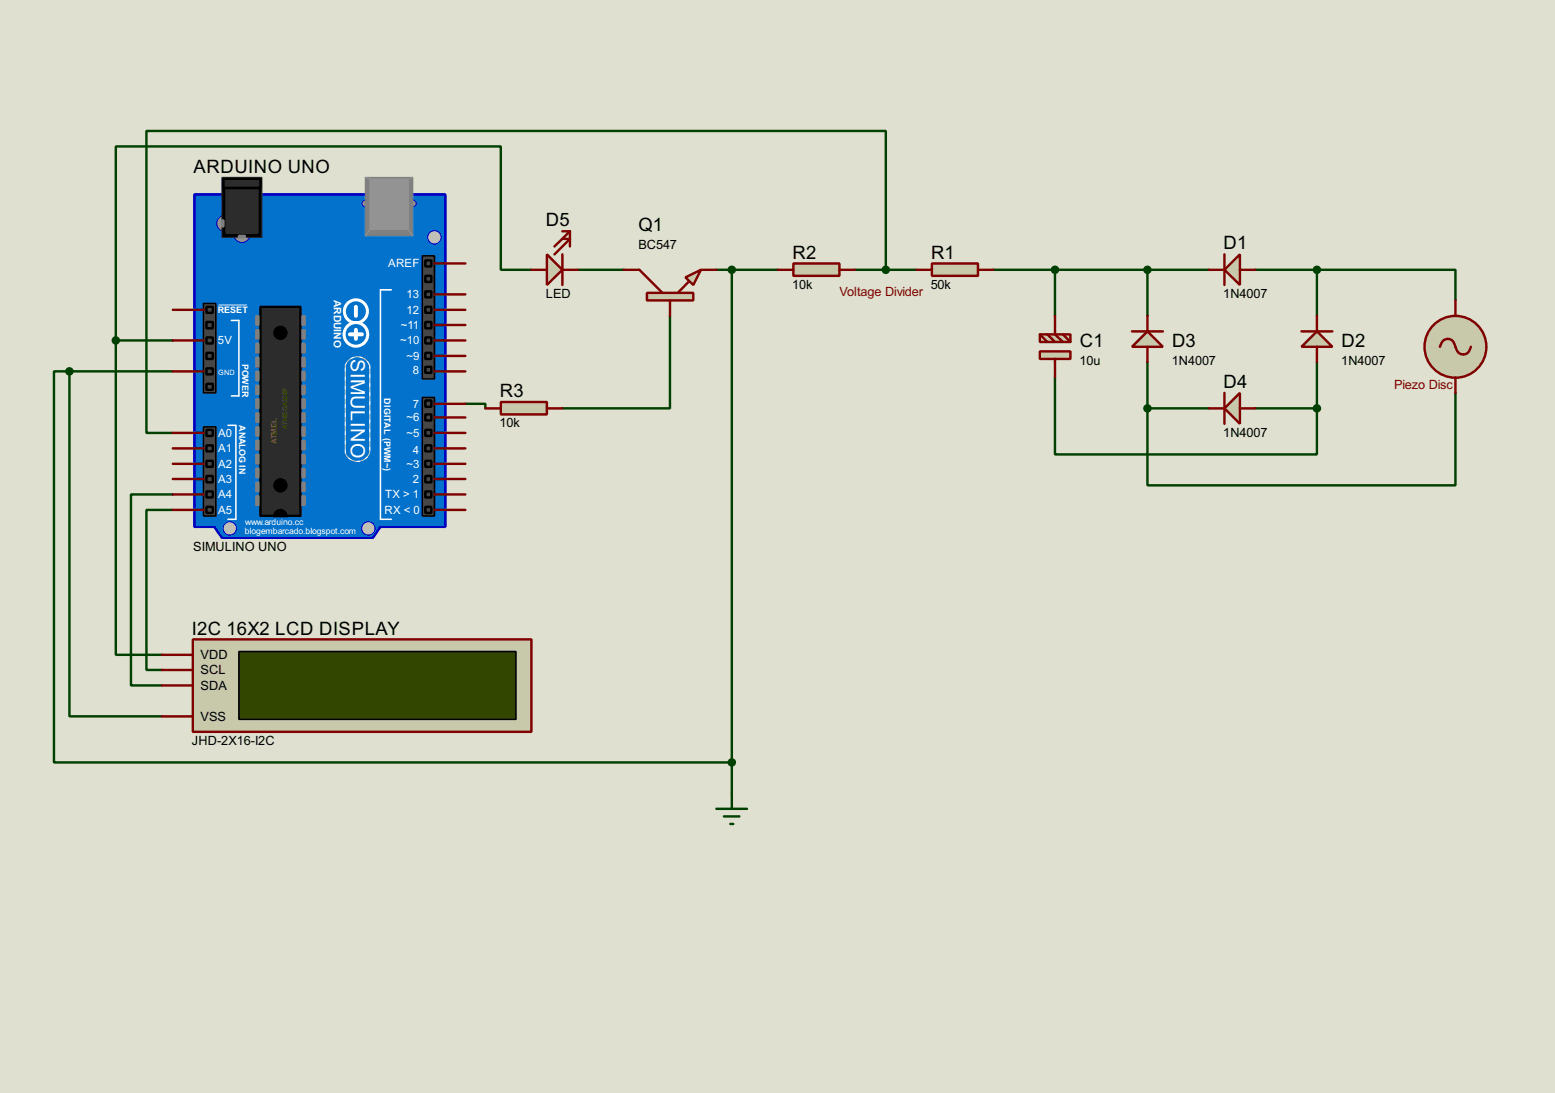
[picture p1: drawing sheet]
<svg xmlns="http://www.w3.org/2000/svg" width="256mm" height="180mm" viewBox="0 0 256 180" stroke-linecap="round" stroke-linejoin="round" font-family="sans-serif">
<path d="M0 0h256.5v180.3h-256.5z" fill="#e0e0d0"/>
<g fill="none" stroke="#004000" stroke-width=".4">
<path d="M19.1 56.2v51.8h7.6M19.1 56.2h9.4M87.7 44.5h-5.1v-20.3h-63.5v32M95.3 44.5h7.6M110.5 52.1v15.3h-17.7M118.2 44.5h10.1M120.7 44.5v86.4M141 44.5h10.2M146.1 44.5v-22.9h-121.9v49.8h4.3M163.9 44.5h35.5M174 44.5v7.6M189.3 44.5v7.6"/>
<path d="M189.3 59.7v7.7M207.1 44.5h10.1M217.2 44.5h22.9v5.1M217.2 44.5v7.6M217.2 59.7v7.7M11.5 61.3v56.9h15.2M11.5 61.3h-2.6v64.5h111.8M11.5 61.3h17M76.8 66.6h3.3v.8M174 62.3v12.7h43.2v-7.6M189.3 67.4h10.1M207.1 67.4h10.1"/>
<path d="M240.1 64.8v15.3h-50.8v-12.7M28.5 84.1h-4.3v26.4h2.5M28.5 81.6h-6.9v31.5h5.1"/>
</g>
<path d="M32.1 32.1h41.4v54.8h-10.7l-1.3 1.8h-24.9l-1.2-1.8h-3.3z" fill-rule="evenodd" fill="#0272cc" stroke="#0000c0" stroke-width=".4"/>
<path d="M39.4 52.9v12.4M64.6 47.8h-1.8v37.9h1.8M37.6 70.2h1.3v15.5" fill="none" stroke="#fff" stroke-width=".25"/>
<circle cx="58.9" cy="61" r="2.15" fill="#c8c8aa"/>
<circle cx="58.9" cy="61" r="2.15" fill="#0272cc"/>
<circle cx="58.9" cy="61" r="2.15" fill="none" stroke="#c8c8aa" stroke-width=".16"/>
<circle cx="58.9" cy="61" r="2.15" fill="none" stroke="#fff" stroke-width=".16" stroke-dasharray="2 1 .5 1 .5 1"/>
<circle cx="58.9" cy="74" r="2.15" fill="#c8c8aa"/>
<circle cx="58.9" cy="74" r="2.15" fill="#0272cc"/>
<circle cx="58.9" cy="74" r="2.15" fill="none" stroke="#c8c8aa" stroke-width=".16"/>
<g fill="none" stroke="#fff" stroke-width=".16" stroke-dasharray=".5 1">
<path d="M57 74.7v-14.4M61 60.3v14.4"/>
<circle cx="58.9" cy="74" r="2.15"/>
</g>
<path d="M56.7 60.5h4.6v14h-4.6z" fill="#0272cc" stroke="#0272cc" stroke-width=".4"/>
<path d="M57 60.3v14.4M61 60.3v14.4" fill="none" stroke="#e0e0d0" stroke-width=".16"/>
<path d="M57 59.5l-.6 1.3M61 59.5l.5 1.3M56.4 74l.8 2.5M61.5 74l-.5 1.7" fill="none" stroke="#0272cc" stroke-width=".4"/>
<g fill="#0272cc" stroke="#fff" stroke-width=".5">
<circle cx="58.7" cy="51.4" r="1.9"/>
<circle cx="58.7" cy="55.2" r="1.95"/>
</g>
<path d="M57.7 55.2h2M58.7 50.6v1.5M58.7 54.4v1.5" fill="none" stroke="#fff" stroke-width=".65"/>
<path d="M38.2 52.9h1.2M38.2 65.3h1.2M37.6 85.7h1.3" fill="none" stroke="#fff" stroke-width=".25"/>
<path d="M36.1 50.3h4.6" fill="none" stroke="#fff" stroke-width=".16"/>
<g fill="#c0c0c0" stroke="#0000c0" stroke-width=".16">
<circle cx="60.7" cy="87.2" r="1.1"/>
<circle cx="37.9" cy="87.2" r="1.1"/>
<circle cx="71.6" cy="39.2" r="1.1"/>
</g>
<g fill="#464646" stroke="#000" stroke-width=".25">
<path d="M33.6 50.1h2v14.7h-2z"/>
<path d="M33.6 70.4h2v14.7h-2z"/>
<path d="M69.7 42.2h2v20.3h-2z"/>
<path d="M69.7 65.6h2v19.5h-2z"/>
</g>
<g fill="#464646" stroke="#000" stroke-width=".4">
<path d="M34.1 50.6h1v1h-1z"/>
<path d="M34.1 53.1h1v1.1h-1z"/>
<path d="M34.1 55.7h1v1h-1z"/>
<path d="M34.1 58.2h1v1h-1z"/>
<path d="M34.1 60.8h1v1h-1z"/>
<path d="M34.1 63.3h1v1h-1z"/>
<path d="M34.1 70.9h1v1h-1z"/>
<path d="M34.1 73.5h1v1h-1z"/>
<path d="M34.1 76h1v1h-1z"/>
<path d="M34.1 78.5h1v1.1h-1z"/>
<path d="M34.1 81.1h1v1h-1z"/>
<path d="M34.1 83.6h1v1h-1z"/>
<path d="M70.2 43h1v1h-1z"/>
<path d="M70.2 48.1h1v1h-1z"/>
<path d="M70.2 50.6h1v1h-1z"/>
<path d="M70.2 53.1h1v1.1h-1z"/>
<path d="M70.2 55.7h1v1h-1z"/>
<path d="M70.2 58.2h1v1h-1z"/>
<path d="M70.2 60.5h1v1h-1z"/>
<path d="M70.2 45.5h1v1h-1z"/>
<path d="M70.2 66.1h1v1h-1z"/>
<path d="M70.2 68.4h1v1h-1z"/>
<path d="M70.2 70.9h1v1h-1z"/>
<path d="M70.2 73.5h1v1h-1z"/>
<path d="M70.2 76h1v1h-1z"/>
<path d="M70.2 78.5h1v1.1h-1z"/>
<path d="M70.2 81.1h1v1h-1z"/>
<path d="M70.2 83.6h1v1h-1z"/>
</g>
<path d="M43 50.6h6.6v34.5h-6.6z" fill="#2c2c2c" stroke="#000" stroke-width=".4"/>
<g fill="#000" stroke="#000" stroke-width=".16">
<circle cx="46.2" cy="54.9" r="1.1"/>
<circle cx="46.2" cy="85.1" r="1.1"/>
<circle cx="46.2" cy="80.1" r="1.1"/>
</g>
<path d="M42.7 85.9h7.1" fill="none" stroke="#0272cc" stroke-width="1.2"/>
<g fill="#939393" stroke="#0000c0" stroke-width=".16">
<circle cx="68.1" cy="33.6" r=".55"/>
<circle cx="60.2" cy="33.6" r=".55"/>
</g>
<path d="M60.3 29.3h7.8v9.6h-7.8z" fill="#808080" stroke="#808080" stroke-width=".16"/>
<path d="M61 29.5h6.4v8.4h-6.4z" fill="#939393" stroke="#939393" stroke-width=".16"/>
<path d="M60.3 29.3l.7 .2M61 37.9l-.7 1M67.4 37.9l.7 1M68.1 29.3l-.7 .2" fill="none" stroke="#939393" stroke-width=".16"/>
<g fill="#939393" stroke="#0000c0" stroke-width=".16">
<circle cx="39.9" cy="38.7" r="1.35"/>
<circle cx="37.1" cy="36.9" r="1.35"/>
</g>
<path d="M36.6 29.3h6.6v9.9h-6.6z" fill="#000" stroke="#2c2c2c" stroke-width=".16"/>
<g fill="#808080" stroke="#808080" stroke-width=".4">
<path d="M39.4 38.9h1v.3h-1z"/>
<path d="M36.6 36.4h.3v1h-.3z"/>
</g>
<path d="M37.4 30h5.1v8.4h-5.1z" fill="#2c2c2c" stroke="#2c2c2c" stroke-width=".4"/>
<path d="M36.9 29.5h6.1v1.5h-6.1z" fill="#2c2c2c" stroke="#000" stroke-width=".4"/>
<g fill="#808080" stroke="#808080" stroke-width=".25">
<path d="M49.8 52.1h.5v1.5h-.5z"/>
<path d="M49.8 54.4h.5v1.5h-.5z"/>
<path d="M49.8 56.7h.5v1.5h-.5z"/>
<path d="M49.8 59h.5v1.5h-.5z"/>
<path d="M49.8 61.3h.5v1.5h-.5z"/>
<path d="M49.8 63.6h.5v1.5h-.5z"/>
<path d="M49.8 65.8h.5v1.6h-.5z"/>
<path d="M49.8 68.1h.5v1.6h-.5z"/>
<path d="M49.8 70.4h.5v1.5h-.5z"/>
<path d="M49.8 72.7h.5v1.5h-.5z"/>
<path d="M49.8 75h.5v1.5h-.5z"/>
<path d="M49.8 77.3h.5v1.5h-.5z"/>
<path d="M49.8 79.6h.5v1.5h-.5z"/>
<path d="M49.8 81.8h.5v1.6h-.5z"/>
<path d="M42.2 52.1h.5v1.5h-.5z"/>
<path d="M42.2 54.4h.5v1.5h-.5z"/>
<path d="M42.2 56.7h.5v1.5h-.5z"/>
<path d="M42.2 59h.5v1.5h-.5z"/>
<path d="M42.2 61.3h.5v1.5h-.5z"/>
<path d="M42.2 63.6h.5v1.5h-.5z"/>
<path d="M42.2 65.8h.5v1.6h-.5z"/>
<path d="M42.2 68.1h.5v1.6h-.5z"/>
<path d="M42.2 70.4h.5v1.5h-.5z"/>
<path d="M42.2 72.7h.5v1.5h-.5z"/>
<path d="M42.2 75h.5v1.5h-.5z"/>
<path d="M42.2 77.3h.5v1.5h-.5z"/>
<path d="M42.2 79.6h.5v1.5h-.5z"/>
<path d="M42.2 81.8h.5v1.6h-.5z"/>
</g>
<g fill="none" stroke="#800000" stroke-width=".4">
<path d="M28.5 56.2h5.1M28.5 51.1h5.1M71.7 58.7h5.1M71.7 56.2h5.1M71.7 53.6h5.1M71.7 51.1h5.1M71.7 48.6h5.1M71.7 43.5h5.1M28.5 79h5.1M28.5 76.5h5.1M28.5 74h5.1M28.5 71.4h5.1"/>
<path d="M28.5 61.3h5.1M71.7 79h5.1M71.7 76.5h5.1M71.7 74h5.1M71.7 71.4h5.1M71.7 68.9h5.1M71.7 61.3h5.1M71.7 66.6h5.1M28.5 84.1h5.1M28.5 81.6h5.1M71.7 84.1h5.1M71.7 81.6h5.1"/>
</g>
<path d="M202 44.5l2.5-2.5v5z" fill="#c8c8aa" stroke="#800000" stroke-width=".4"/>
<path d="M199.4 44.5h2.6M202 42v5M204.5 44.5h2.6" fill="none" stroke="#800000" stroke-width=".4"/>
<path d="M217.2 54.7l2.6 2.5h-5.1z" fill="#c8c8aa" stroke="#800000" stroke-width=".4"/>
<path d="M214.7 54.7h5.1M217.2 52.1v2.6M217.2 57.2v2.5" fill="none" stroke="#800000" stroke-width=".4"/>
<path d="M189.3 54.7l2.5 2.5h-5.1z" fill="#c8c8aa" stroke="#800000" stroke-width=".4"/>
<path d="M186.7 54.7h5.1M189.3 52.1v2.6M189.3 57.2v2.5" fill="none" stroke="#800000" stroke-width=".4"/>
<path d="M202 67.4l2.5-2.6v5.1z" fill="#c8c8aa" stroke="#800000" stroke-width=".4"/>
<path d="M199.4 67.4h2.6M202 64.8v5.1M204.5 67.4h2.6" fill="none" stroke="#800000" stroke-width=".4"/>
<g fill="#c8c8aa" stroke="#800000" stroke-width=".4">
<path d="M171.5 58h5.1v1.2h-5.1z"/>
<path d="M171.5 55.2h5.1v1.2h-5.1z"/>
</g>
<path d="M171.5 55.2l1.3 1.2M172.8 55.2l1.2 1.2M174 52.1v3.1l1.3 1.2M174 59.2v3.1M175.3 55.2l1.3 1.2" fill="none" stroke="#800000" stroke-width=".4"/>
<path d="M153.7 43.5h7.6v2h-7.6z" fill="#c8c8aa" stroke="#800000" stroke-width=".4"/>
<path d="M151.2 44.5h2.5M161.3 44.5h2.6" fill="none" stroke="#800000" stroke-width=".4"/>
<path d="M130.9 43.5h7.6v2h-7.6z" fill="#c8c8aa" stroke="#800000" stroke-width=".4"/>
<path d="M128.3 44.5h2.6M138.5 44.5h2.5" fill="none" stroke="#800000" stroke-width=".4"/>
<circle cx="240" cy="57.2" r="5.1" fill="#c8c8aa" stroke="#800000" stroke-width=".4"/>
<path d="M237.5 57.2a1.29 1.29 0 0 1 2-1.1l.6 1.1a1.28 1.28 0 0 0 1.2 1.3 1.28 1.28 0 0 0 1.3-1.3M240.1 49.6v2.5M240.1 62.3v2.5" fill="none" stroke="#800000" stroke-width=".4"/>
<g fill="#004000" stroke="#004000" stroke-width=".4">
<circle cx="217.2" cy="44.5" r=".5"/>
<circle cx="189.2" cy="67.4" r=".5"/>
</g>
<path d="M31.8 105.5h55.9v15.2h-55.9z" fill="#c8c8aa" stroke="#800000" stroke-width=".4"/>
<path d="M39.4 107.5h45.7v11.2h-45.7z" fill="#324600" stroke="#000" stroke-width=".25"/>
<path d="M26.7 118.2h5.1M26.7 110.5h5.1M26.7 108h5.1M26.7 113.1h5.1" fill="none" stroke="#800000" stroke-width=".4"/>
<g fill="#004000" stroke="#004000" stroke-width=".4">
<circle cx="189.2" cy="44.5" r=".5"/>
<circle cx="217.2" cy="67.4" r=".5"/>
<circle cx="174" cy="44.5" r=".5"/>
<circle cx="11.4" cy="61.3" r=".5"/>
</g>
<path d="M113.1 45.8l2.5-1.3-1.2 2.5z" fill="#c8c8aa" stroke="#800000" stroke-width=".4"/>
<path d="M106.7 48.3h7.7v1.3h-7.7z" fill="#c8c8aa" stroke="#800000" stroke-width=".4"/>
<path d="M102.9 44.5h2.6l3.8 3.8M110.5 49.6v2.5M113.6 46.5l-1.8 1.8M115.6 44.5h2.6" fill="none" stroke="#800000" stroke-width=".4"/>
<circle cx="120.7" cy="44.5" r=".5" fill="#004000" stroke="#004000" stroke-width=".4"/>
<path d="M82.6 66.3h7.6v2.1h-7.6z" fill="#c8c8aa" stroke="#800000" stroke-width=".4"/>
<path d="M80.1 67.4h2.5M90.2 67.4h2.6" fill="none" stroke="#800000" stroke-width=".4"/>
<path d="M90.2 42l2.6 2.5-2.6 2.5z" fill="#c8c8aa" stroke="#800000" stroke-width=".4"/>
<path d="M92.8 39.4h1.2l-2.5 2.6M92.8 38.2h1.2M94 38.2l-2.5 2.5M94 38.2v2.5M87.7 44.5h2.5M92.8 42v5M92.8 44.5h2.5" fill="none" stroke="#800000" stroke-width=".4"/>
<g fill="#004000" stroke="#004000" stroke-width=".4">
<circle cx="19.1" cy="56.2" r=".5"/>
<circle cx="120.7" cy="125.8" r=".5"/>
<circle cx="146.1" cy="44.5" r=".5"/>
</g>
<path d="M118.2 133.4h5M119.4 134.7h2.6M120.5 135.9h.5M120.7 130.9v2.5" fill="none" stroke="#004000" stroke-width=".4"/>
<g font-size="3.7" fill="#fff">
<text x="57.9" y="59.2" transform="rotate(90 57.9 59.2)">S</text>
<text x="57.9" y="61.5" transform="rotate(90 57.9 61.5)">IMULINO</text>
</g>
<g font-size="3.4">
<text x="31.9" y="28.6">ARDUINO UNO</text>
<text x="90.1" y="37.4">D5</text>
<text x="105.3" y="38.1">Q1</text>
<text x="201.8" y="41.2">D1</text>
<text x="130.7" y="42.7">R2</text>
<text x="153.6" y="42.7">R1</text>
<text x="178.1" y="57.2">C1</text>
<text x="193.3" y="57.2">D3</text>
<text x="221.3" y="57.2">D2</text>
<text x="82.5" y="65.5">R3</text>
<text x="201.8" y="64">D4</text>
<text x="31.7" y="104.7">I2C 16X2 LCD DISPLAY</text>
</g>
<g font-size="2.4">
<text x="105.3" y="41.1">BC547</text>
<text x="130.7" y="47.6">10k</text>
<text x="153.5" y="47.6">50k</text>
<text x="90" y="49.1">LED</text>
<text x="201.8" y="49.1">1N4007</text>
<text x="178.1" y="60.2">10u</text>
<text x="193.3" y="60.2">1N4007</text>
<text x="221.2" y="60.2">1N4007</text>
<text x="82.4" y="70.5">10k</text>
<text x="201.8" y="72">1N4007</text>
<text x="31.9" y="90.8">SIMULINO UNO</text>
<text x="33.1" y="111.2">SCL</text>
<text x="33.1" y="108.7">VDD</text>
<text x="33.1" y="113.8">SDA</text>
<text x="33.1" y="118.9">VSS</text>
<text x="31.6" y="122.8">JHD-2X16-I2C</text>
</g>
<g font-size="2.4" fill="#800000">
<text x="138.5" y="48.9">Voltage Divider</text>
<text x="229.9" y="64.2">Piezo Disc</text>
</g>
<g font-size="2.1" fill="#fff">
<text x="64" y="44.1">AREF</text>
<text x="67.1" y="49.2">13</text>
<text x="67.1" y="51.8">12</text>
<text x="36" y="56.8">5V</text>
<text x="66" y="56.8">~10</text>
<text x="66.1" y="54.3">~11</text>
<text x="67.1" y="59.3">~9</text>
<text x="68.1" y="61.7">8</text>
<text x="67.1" y="69.5">~6</text>
<text x="68.1" y="67.3">7</text>
<text x="36" y="72.1">A0</text>
<text x="36" y="74.6">A1</text>
<text x="36" y="77.2">A2</text>
<text x="67.1" y="72.1">~5</text>
<text x="67.1" y="77.2">~3</text>
<text x="68.1" y="74.8">4</text>
<text x="36" y="79.7">A3</text>
<text x="36" y="82.2">A4</text>
<text x="63.5" y="82.2">TX &gt; 1</text>
<text x="68.1" y="79.7">2</text>
<text x="36" y="84.8">A5</text>
<text x="63.4" y="84.8">RX &lt; 0</text>
</g>
<text font-size="1.9" fill="#fff" x="55.1" y="49.5" transform="rotate(90 55.1 49.5)">ARDUINO</text>
<g font-size="1.7" fill="#fff">
<text x="35.9" y="51.5">RESET</text>
<text x="40" y="60" transform="rotate(90 40 60)">POWER</text>
<text x="63.3" y="65.7" transform="rotate(90 63.3 65.7)">DIGITAL (PWM~)</text>
<text x="39.5" y="70.2" transform="rotate(90 39.5 70.2)">ANALOG IN</text>
</g>
<g font-size="1.6" fill="#fff">
<text x="40.4" y="88.2">blogembarcado.blogspot.com</text>
<text x="40.5" y="86.7">www.arduino.cc</text>
</g>
<text font-size="1.5" fill="#808000" x="45.7" y="73.3" transform="rotate(-90 45.7 73.3)">ATMEL</text>
<text font-size="1.4" fill="#fff" x="36" y="61.9">GND</text>
<text font-size="1.2" fill="#808000" x="47.4" y="70.7" transform="rotate(-90 47.4 70.7)">ATMEGA328P</text>
</svg>
